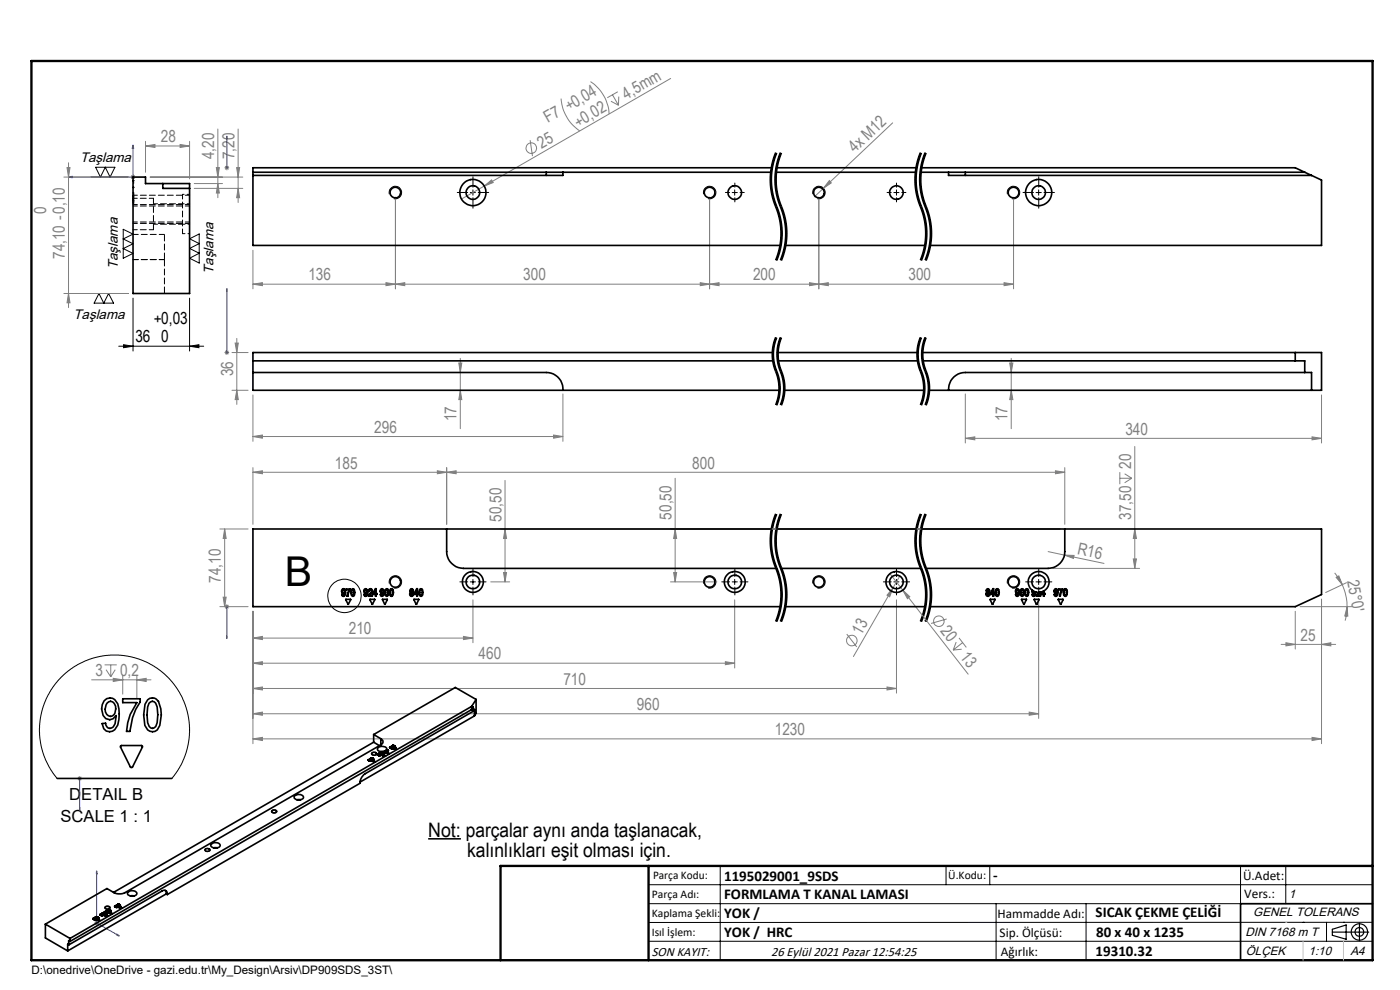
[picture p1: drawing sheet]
<svg xmlns="http://www.w3.org/2000/svg" width="297mm" height="210mm" viewBox="0 0 297 210" stroke-linecap="round" stroke-linejoin="round" font-family="sans-serif">
<g fill="none" stroke="#808080" stroke-width=".21">
<path d="M125.3 17.3a8.8 8.8 0 0 1 3.9 6.9M131.1 19.5l-2.3 1.2M142.3 16.6l-39.6 22.9M13.5 37.6h13.7M14.2 35.6h.7l-.4 2zM14.5 34.5v30.8M27.7 37.6h1M27.8 37.2l.8 .7M28.2 37v1.1M28.6 37.2l-.8 .7M30.9 31l2-.4v.7zM30.9 30v6.5"/>
<path d="M30.9 31h9.3M31.9 37.6h19.6M38.2 30.6l2 .4-2 .3zM40.2 30v8M41.2 38.9h6M41.2 40h10.3M45.9 35.6h.6l-.3 2zM46.2 38.9l.3 2h-.6zM46.2 27.4v14.5M47.6 35.6h1M47.8 35.2l.7 .7M48.1 35.1v1"/>
<path d="M48.5 35.2l-.7 .7M50.2 35.6h.6l-.3 2zM50.5 40l.3 1.9h-.6zM50.5 27.4v15.6M102.7 39.5l1.6-1.3 .3 .5zM102.7 39.5l-4.8 2.7M112.5 29.7l.5 3.4M119 20.9a9.1 9.1 0 0 0 4 6.9M129.6 21.5l1.6 .8M129.9 20.1l1.3 2.2M131.3 20.5l-.1 1.8M174.7 39.9l-1.9 1.9"/>
<path d="M175.9 38.3l.5 .5-1.7 1.1zM189.4 26.1l-14.7 13.8M53.7 53.1v8.2M81.9 60l2 .3-2 .3zM83.9 41.8v19.5M148.6 60l1.9 .3-1.9 .3zM150.5 41.8v19.5M171.7 60l2 .3-2 .3zM173.7 41.8v19.5M213 60l2 .3-2 .3zM215 41.8v19.5M13.5 62.3h13.7"/>
<path d="M14.5 62.3l.4 1.9h-.7zM47.6 74.8h1M47.8 74.4l.7 .7M48.1 74.3v1M48.5 74.4l-.7 .7M49.2 74.8h3.4M49.9 72.8h.7l-.4 2zM50.2 71.8v14M53.7 60.3l2-.3v.6zM53.7 60.3h161.3M83.9 60.3l2-.3v.6zM97.3 77h.7l-.4 2z"/>
<path d="M97.6 76v14.9M150.5 60.3l2-.3v.6zM173.7 60.3l2-.3v.6zM214.2 77h.7l-.4 2zM214.5 76v14.9M49.2 82.8h3.4M50.2 82.8l.4 2h-.7zM53.7 92.6l2-.3v.6zM53.7 83.8v9.8M53.7 92.6h65.7M53.7 99.2v12M92.8 99.9l2 .3-2 .3z"/>
<path d="M94.8 99.2v12M97.6 82.8l.4 2h-.7zM117.4 92.3l2 .3-2 .3zM119.4 83.6v10M204.8 93l2-.3v.6zM204.8 83.6v10.4M204.8 93h75.6M214.5 82.8l.4 2h-.7zM223.9 99.9l2 .3-2 .3zM225.9 99.2v12M240.7 94.7v25.9M278.3 92.7l2.1 .3-2.1 .3z"/>
<path d="M280.4 83.8v10.2M46.6 112.2h6M47.7 112.2v16.5M47.7 112.2l.3 2h-.7zM53.7 100.2l2-.3v.6zM53.7 100.2h172.2M94.8 100.2l2-.3v.6zM106.2 112.2h118.7M107.1 112.2l.4 2h-.7zM107.1 101.9v21.5M143.2 112.2l.3 2h-.6zM143.2 101.5v21.9"/>
<path d="M222.4 117l3.4 .7M225.8 117.7l2.1 .1-.2 .7zM225.8 117.7l8.4 1.8M237.6 100.1v2.6M237.6 101.5h2.5M238.6 100.5l1.5 1M240.1 101.5l-1.5 .9M240.4 118.6h.7l-.4 2zM240.7 112.2l.4 2h-.7zM46.6 128.7h6M47.3 126.7h.7l-.3 2zM47.8 128.3l.7 .7"/>
<path d="M48.1 128.2v1M48.5 128.3l-.7 .7M53.7 135.4l2-.4v.7zM53.7 129.7v28.1M53.7 135.4h46.6M98.3 135l2 .4-2 .3zM100.3 127.2v9.1M104.1 123.4h4M106.8 121.5h.7l-.4 1.9zM142.2 123.4h9.9M142.9 121.5h.6l-.3 1.9zM155.9 127.2v14.5"/>
<path d="M179.6 134.5l2.2 2.7M188.8 121.7l16.6 21.3M189.4 124.7l-.7 1.9-.5-.3zM189.4 124.7l-8.4 14.6M190.2 127.2v19.8M190.9 122.2l-1.5 2.5M191.5 125.2l1.5 1.4-.5 .4zM200.8 131.3l-3.3 .9M202.8 136.2l-.6 1.7M203.4 135.3l1.6 2M204 137.7l-1.8 .2M204.2 136.3l-2 1.6"/>
<path d="M220.3 127.2v25.2M223.3 120.6h18.5M271.8 136.7h11.6M272.8 136.3l2 .4-2 .3zM274.8 129.7v8M275.8 128.7h11M280.4 136.7l1.9-.4v.7zM280.4 127.1v30.7M283.1 121.5l1.7 2.5M283.5 122.5l.5-.3 .8 1.8zM284.8 124l.3 .9a11.2 11.2 0 0 1 .7 3.8M285.6 123.6l-4.4 2.1"/>
<path d="M285.8 128.7l.1 2h-.6zM285.8 128.7l-.4 2.9M19.4 144.2h12.6M22.2 141h2.6M22.5 142.1l1 1.5M23.5 141v2.6M24 143.9l2 .3-2 .4zM24.4 142.1l-.9 1.5M26 143.2v4M29 144.2l2-.3v.7zM29 143.2v4.9M53.7 140.7l2-.3v.6z"/>
<path d="M53.7 146l2-.3v.7zM53.7 151.4l2-.3v.6zM53.7 156.7l2-.3v.7zM53.7 140.7h102.2M53.7 146h136.5M53.7 151.4h166.6M53.7 156.7h226.7M153.9 140.4l2 .3-2 .3zM188.2 145.7l2 .3-2 .4zM218.3 151.1l2 .3-2 .3zM278.3 156.4l2.1 .3-2.1 .4zM16.4 165.1h1"/>
<path d="M16.5 164.8l.8 .7M16.9 164.6v1M17.3 164.8l-.8 .7M20 195.8h1M20.1 195.4l.7 .7M20.5 195.3v1M20.8 195.4l-.7 .7"/>
<circle cx="112.7" cy="31.4" r="1.12"/>
<circle cx="180.7" cy="135.9" r="1.12"/>
<circle cx="199.2" cy="131.8" r="1.12"/>
</g>
<path d="M90.8 177.9h7" fill="none" stroke="#000" stroke-width=".33"/>
<g fill="none" stroke="#000" stroke-width=".21">
<path d="M19.3 37.6h7.9M20.3 35.5h4.1l-1 2.1-1.1-2.1-1 2.1zM163.5 36.1a15 15 0 0 0 .6 6.7M163.7 35l-.2 1.1M163.8 39.5l.3 2.2M164.5 36.1a15 15 0 0 0 .6 6.7M164.5 32.3l-.8 2.7M164.7 35l-.2 1.1M164.7 32.4a15.3 15.3 0 0 0 .4 12.5 14.8 14.8 0 0 1-.4 10.3M164.8 39.5l.3 2.2M164.8 32.5a14.6 14.6 0 0 0-1 7M165.4 33.5l-.6 2.7v3.3"/>
<path d="M165.5 32.3l-.8 2.7M165.7 32.4a15.3 15.3 0 0 0 .4 12.5 14.8 14.8 0 0 1-.4 10.3M165.8 32.5l-.4 1M194.2 36.1a15 15 0 0 0 .6 6.7M194.4 35l-.2 1.1M194.5 39.5l.3 2.2M195 32.9l-.6 2.1M195.2 36.1a15 15 0 0 0 .6 6.7M195.2 32.3l-.2 .6M195.4 35l-.2 1.1M195.4 32.4a15.3 15.3 0 0 0 .4 12.5 14.8 14.8 0 0 1-.4 10.3M195.5 39.5l.3 2.2"/>
<path d="M195.5 32.5a14.6 14.6 0 0 0-1 7M195.8 34.6l-.4 2.4 .1 2.5M196.2 32.3l-.8 2.7M196.4 32.4a15.3 15.3 0 0 0 .3 12.5 14.8 14.8 0 0 1-.3 10.3M196.5 32.5l-.7 2.1M26.1 48.6l2.1 1.1-2.1 1 2.1 1-2.1 1 2.1 1.1-2.1 1zM40.2 50.7l2.1-1.1v6.2l-2.1-1 2.1-1.1-2.1-1 2.1-1zM82.6 41.2a1.34 1.34 0 0 1 1.2-1.7 1.34 1.34 0 0 1 1.4 1.5 1.34 1.34 0 0 1-1.7 1.1M99.8 40.8h1.1M100.3 40.3v1.1M149.3 41.2a1.33 1.33 0 0 1 1.1-1.7 1.33 1.33 0 0 1 1.5 1.5 1.33 1.33 0 0 1-1.7 1.1M155.3 40.8h1.1"/>
<path d="M155.9 40.3v1.1M164.1 42.8l.9 2.6 .5 2.2M164.1 41.7l.2 .5M164.3 42.2l.4 1.3M164.7 43.5l.1 .3zM164.8 43.8l.6 1.5M164.9 54.1l-.4 1.1M165.1 42.8l.9 2.6 .5 2.2M165.1 41.7l.2 .5M165.3 42.2l.1 .5M165.3 52.5l-.4 1.6M165.4 53.7l-.6 1.6"/>
<path d="M165.4 45.3a15 15 0 0 1 0 8.4M165.4 42.7l1.3 3.7M165.5 47.6l.1 1.6M165.6 49.2l-.3 3.3M165.9 54.1l-.4 1.1M166.3 52.5l-.4 1.6M166.4 53.7l-.6 1.6M166.5 47.6l.1 1.6M166.6 49.2l-.3 3.3M166.7 52.6l-.3 1.1M166.7 46.4l.3 3.4-.3 2.8M172.4 41.2a1.34 1.34 0 0 1 1.2-1.7 1.34 1.34 0 0 1 1.5 1.5 1.34 1.34 0 0 1-1.7 1.1"/>
<path d="M189.6 40.8h1.1M190.2 40.3v1.1M194.8 42.8l.2 .6M194.8 41.7l.2 .5M195 42.2a17.1 17.1 0 0 1 1.5 9.8l-.4 1.7M195 43.4l.7 2 .5 2.2M195.6 54.1l-.4 1.1M195.8 42.8l.9 2.6 .5 2.2M195.8 41.7l.2 .5M196 42.2a17.1 17.1 0 0 1 1.5 9.8l-.4 1.7M196 52.5l-.4 1.6M196.1 53.7l-.6 1.6"/>
<path d="M196.2 47.6l.1 1.6M196.3 49.2l-.3 3.3M196.6 54.1l-.4 1.1M197 52.5l-.4 1.6M197.1 53.7l-.6 1.6M197.2 47.6l.1 1.6M197.3 49.2l-.3 3.3M213.7 41.2a1.34 1.34 0 0 1 1.2-1.7 1.34 1.34 0 0 1 1.4 1.5 1.34 1.34 0 0 1-1.6 1.1M219.8 40.8h1.1M220.3 40.3v1.1M19 62.3h8.2M21 62.3l1 2 1-2 1.1 2h-4.1z"/>
<path d="M25.2 73.4h18M26.2 73.1l2 .3-2 .4zM28.2 63.2v11.3M40.2 73.4l2-.3v.7zM40.2 63.2v11.3M163.9 76.7l.9 2.9M164.1 75.4v.4M164.1 75.8l.7 2.7M164.2 74.1l-.1 1.3M164.2 73.7v.4M164.5 71.5l-.7 2.6 .1 2.6M164.7 71.6a9.7 9.7 0 0 0 .3 8 9.3 9.3 0 0 1-.3 6.3"/>
<path d="M164.7 72l-.5 1.7M164.8 78.5v.2zM164.8 79.6l.4 2.1-.2 2.6M164.8 71.7l-.1 .4M164.8 78.7l.2 .4M164.9 76.7l.2 .9M165 79.1l.4 1.3M165.1 72.8l-.3 1.9 .1 2M165.1 77.6l.7 2M165.1 75.4v.4M165.1 75.8l.3 1.7 .6 1.6M165.2 74.1l-.1 1.3"/>
<path d="M165.2 73.7v.4M165.5 71.5l-.4 1.3M165.7 71.6a9.7 9.7 0 0 0 .3 8 9.3 9.3 0 0 1-.3 6.3M165.7 72l-.5 1.7M165.8 79.6l.4 2.1-.2 2.6M165.8 71.7l-.1 .4M166 79.1l.4 1.3M194.6 76.7l.9 2.9M194.8 75.4v.4M194.8 75.8l.3 1.7 .6 1.6M194.9 74.1l-.1 1.3M194.9 73.7v.4"/>
<path d="M195.2 71.5l-.7 2.6 .1 2.6M195.4 71.6a9.7 9.7 0 0 0 .3 8 9.3 9.3 0 0 1-.3 6.3M195.4 72l-.5 1.7M195.5 79.6l.4 2.1-.2 2.6M195.5 71.7l-.1 .4M195.6 76.7l.9 2.9M195.7 79.1l.3 1.3M195.8 75.4v.4M195.8 75.8l.3 1.7 .6 1.6M195.9 74.1l-.1 1.3M195.9 73.7v.4M196.2 71.5l-.7 2.6 .1 2.6"/>
<path d="M196.4 71.6a9.7 9.7 0 0 0 .3 8 9.3 9.3 0 0 1-.3 6.3M196.4 72l-.5 1.7M196.5 79.6l.4 2.5M196.5 71.7l-.1 .4M196.7 79.1l.2 .8M197 80v.4M165 84.2l-.5 1.7M165.4 80.4l.2 1.7M165.5 83.5l-.7 2.5M165.6 82.1l-.1 1.3M166 84.2l-.5 1.7M166.4 80.4l.2 1.7"/>
<path d="M166.5 83.5l-.7 2.5M166.6 82.1l-.1 1.3M195.7 84.2l-.5 1.7M196.1 80.4l.2 1.7M196.2 83.5l-.7 2.5M196.3 82.1l-.1 1.3M196.7 84.2l-.5 1.7M196.9 82.1v.5M196.9 82.6l-.2 1.7M196.9 84.8l-.4 1.2M197.1 80.4l.2 1.7M197.2 83.5l-.2 1.2"/>
<path d="M197.3 82.1l-.1 1.3M163.5 116.7l.4 2.2 1.1 3.2M163.7 115l.1 1.7M163.8 116.7l.3 1.6 .6 1.8M163.9 110.6l-.5 2.7 .1 3.4M164.1 111.2l-.3 2.2-.1 1.6M164.3 110.7l-.2 .5M164.4 110.1l-.1 .6M164.5 116.7l.4 2.2 1.1 3.2M164.5 109l-.6 1.6M164.7 109a15.3 15.3 0 0 0 .4 12.5 14.8 14.8 0 0 1-.4 10.3M164.7 115l.1 1.7"/>
<path d="M164.8 116.7l.6 2.6M164.8 109.1l-.4 1M164.9 110.6l-.5 2.7 .1 3.4M165.1 111.2l-.3 2.2-.1 1.6M165.3 110.7l-.2 .5M165.4 119.3l.6 1.6M165.4 110.1l-.1 .6M165.5 109l-.6 1.6M165.7 109a15.3 15.3 0 0 0 .4 12.5 14.8 14.8 0 0 1-.4 10.3M165.8 109.1l-.4 1M194.2 116.7l.8 3.3M194.4 115l.1 1.7"/>
<path d="M194.5 116.7l.3 1.6 .6 1.8M194.6 110.6l-.5 2.7 .1 3.4M194.8 111.2l-.3 2.2-.1 1.6M195 110.7l-.2 .5M195 109.5l-.4 1.1M195 120l.7 2.1M195.1 110.1l-.1 .6M195.2 116.7l.4 2.2 1.1 3.2M195.2 109l-.2 .5M195.4 109a15.3 15.3 0 0 0 .4 12.5 14.8 14.8 0 0 1-.4 10.3M195.4 115l.1 1.7M195.5 116.7l.3 1.6"/>
<path d="M195.5 109.1l-.4 1M195.6 110.6l-.5 2.7 .1 3.4M195.8 118.3l.9 2.6M195.8 111.2l-.3 2.2-.1 1.6M196 110.7l-.2 .5M196.1 110.1l-.1 .6M196.2 109l-.6 1.6M196.4 109a15.3 15.3 0 0 0 .3 12.5 14.8 14.8 0 0 1-.3 10.3M196.5 109.1l-.4 1M82.6 123.8a1.33 1.33 0 0 1 1.2-1.7 1.33 1.33 0 0 1 1.4 1.5 1.33 1.33 0 0 1-1.7 1.1M99.8 123.4h1.1M100.3 122.9v1.1"/>
<path d="M149.3 123.8a1.32 1.32 0 0 1 1.1-1.7 1.32 1.32 0 0 1 1.5 1.5 1.32 1.32 0 0 1-1.7 1.1M155.3 123.4h1.1M155.9 122.9v1.1M164.7 120.1l.1 .3zM164.8 120.4l.2 .5M165 120.9l.2 .5M165 122.1l.6 2.7M165.2 121.4l.2 .6M165.4 130.3l-.6 1.6M165.4 122l.6 3.3M165.6 124.8l-.1 3.3-.5 2.1-.5 1.6M165.7 129.2l-.3 1.1"/>
<path d="M165.9 128.1l-.2 1.1M166 125.3l-.1 2.8M166 120.9l.2 .5M166 122.1l.6 2.7M166.2 121.4l.5 1.7M166.6 124.8l-.1 3.3-.5 2.1-.5 1.6M166.7 129.2l-.9 2.7M166.7 123.1l.3 2.2M166.9 128.1l-.2 1.1M167 125.3l-.1 2.8M172.4 123.8a1.33 1.33 0 0 1 1.2-1.7 1.33 1.33 0 0 1 1.5 1.5 1.33 1.33 0 0 1-1.7 1.1M189.6 123.4h1.1"/>
<path d="M190.2 122.9v1.1M195.4 120.1l.1 .3zM195.5 120.4l.2 .5M195.7 120.9l.2 .5M195.7 122.1l.6 2.7M195.9 121.4l.6 2.2 .2 1.7M196.3 124.8l-.1 3.3-.5 2.1-.5 1.6M196.4 129.2l-.9 2.7M196.6 128.1l-.2 1.1M196.7 125.3l-.1 2.8M196.7 120.9l.2 .5M196.7 122.1l.6 2.7"/>
<path d="M196.9 121.4l.6 2.2 .2 1.7M197.3 124.8l-.1 3.3-.5 2.1-.5 1.6M197.4 129.2l-.9 2.7M197.6 128.1l-.2 1.1M197.7 125.3l-.1 2.8M213.7 123.8a1.33 1.33 0 0 1 1.2-1.7 1.33 1.33 0 0 1 1.4 1.5 1.33 1.33 0 0 1-1.6 1.1M219.8 123.4h1.1M220.3 122.9v1.1M78.8 159.7l.2-.1a.54 .54 0 0 1 .6-.1 .54 .54 0 0 1 .3 .5l-.1 .1a.59 .59 0 0 1-.6 .1 .59 .59 0 0 1-.4-.5zM57.7 171.9h.1a.51 .51 0 0 1 .6-.1 .51 .51 0 0 1 .3 .5 .6 .6 0 0 1-.7 .2 .6 .6 0 0 1-.4-.5zM22.3 192.4a.66 .66 0 0 1 1.1 .2l-.1 .1a.59 .59 0 0 1-.6 .2 .59 .59 0 0 1-.4-.5zM43.5 180.1a.66 .66 0 0 1 1.1 .3l-.1 .1a.59 .59 0 0 1-.6 .2 .59 .59 0 0 1-.4-.5z"/>
<path d="M137.6 187.7h153.6M137.6 191.7h153.6M137.6 199.7h153.6M152.8 183.7v20M200.7 183.7v4M210 183.7v4M211.3 191.7v12M230.4 191.7v12M263.2 183.7v20M272.8 183.7v8M276.4 195.6h.1M281.4 195.6v4.1"/>
<path d="M285 195.6h.1M291.2 195.6l-153.6 .1"/>
<circle cx="73.1" cy="126.4" r="3.5"/>
</g>
<g fill="none" stroke="#000" stroke-width=".21" stroke-dasharray="6.3 1.3 1.3 1.3" stroke-dashoffset="2.4" stroke-linecap="butt">
<path d="M164.7 32.4a14.8 14.8 0 0 0 0 11.4M165.7 32.4a14.8 14.8 0 0 0 0 11.4M195.4 32.4a14.8 14.8 0 0 0 0 11.4M196.4 32.4a14.8 14.8 0 0 0 0 11.4M164.7 43.8a14.8 14.8 0 0 1 0 11.4M165.7 43.8a14.8 14.8 0 0 1 0 11.4M195.4 43.8a14.8 14.8 0 0 1 0 11.4M196.4 43.8a14.8 14.8 0 0 1 0 11.4M164.7 109a14.8 14.8 0 0 0 0 11.4M165.7 109a14.8 14.8 0 0 0 0 11.4M195.4 109a14.8 14.8 0 0 0 0 11.4M196.4 109a14.8 14.8 0 0 0 0 11.4"/>
<path d="M164.7 120.4a14.8 14.8 0 0 1 0 11.4M165.7 120.4a14.8 14.8 0 0 1 0 11.4M195.4 120.4a14.8 14.8 0 0 1 0 11.4M196.4 120.4a14.8 14.8 0 0 1 0 11.4"/>
</g>
<path d="M164.7 71.6a9.3 9.3 0 0 0 0 7.2M164.7 78.8a9.3 9.3 0 0 1 0 7.1M165.7 71.6a9.3 9.3 0 0 0 0 7.2M165.7 78.8a9.3 9.3 0 0 1 0 7.1M195.4 71.6a9.3 9.3 0 0 0 0 7.2M195.4 78.8a9.3 9.3 0 0 1 0 7.1M196.4 71.6a9.3 9.3 0 0 0 0 7.2M196.4 78.8a9.3 9.3 0 0 1 0 7.1" fill="none" stroke="#000" stroke-width=".21" stroke-dasharray="6.3 1.3 1.3 1.3" stroke-dashoffset="4.6" stroke-linecap="butt"/>
<g fill="none" stroke="#000" stroke-width=".25">
<path d="M282.6 197.7h7.8M282.6 197.1l3-.9v3l-3-.8zM288.4 195.8v3.8M106.2 203.7h185"/>
<circle cx="288.4" cy="197.7" r="1.74"/>
<circle cx="288.4" cy="197.7" r=".93"/>
</g>
<g fill="none" stroke="#00f" stroke-width=".21">
<path d="M14.7 37.6l.6-.2v.3zM28.2 30.8l.2 .7h-.4zM28.2 30.8v6.8h-13.5M48.1 28.8v.7v-.7M48.1 35.4v.4zM48.1 35.6h.1M48.1 28.8v6.8M48.1 74.6v.4zM48.1 61.2v.7v-.7M48.1 74.8h.1M48.1 61.2v13.6M48.1 135.5v-.7v.7"/>
<path d="M48.1 128.5v.4zM48.1 128.7h.1M48.1 128.7v6.8M16.9 171.9v-.7v.7M16.9 165v.3zM16.9 165.1v6.8M16.9 165.1h.1M20.5 184.7l.1 .6-.2-.1zM20.5 184.7v11.1l4.8 2.7M24.8 198.1l.5 .4-.5-.1z"/>
</g>
<g fill="none" stroke="#000" stroke-width=".21" stroke-dasharray="15.2 1.3 1.3 1.3">
<path d="M100.3 39.7v-2.2M155.9 39.7v-.9M190.2 39.7v-.9M220.4 39.7v-2.2M99.2 40.8h-2.2M100.3 41.9v2.3M101.4 40.8h2.3M154.8 40.8h-.9M155.9 41.9v.9M157 40.8h.9M189.1 40.8h-.9M190.2 41.9v.9"/>
<path d="M191.3 40.8h.9M219.2 40.8h-2.2M220.4 41.9v2.3M221.5 40.8h2.2M99.2 123.4h-1.6M100.3 122.3v-1.7M100.3 124.5v1.7M101.4 123.4h1.7M154.8 123.4h-1.7M155.9 122.3v-1.7M155.9 124.5v1.7M157 123.4h1.7"/>
<path d="M189.1 123.4h-1.7M190.2 122.3v-1.7M190.2 124.5v1.7M191.3 123.4h1.7M219.2 123.4h-1.6M220.4 122.3v-1.7M220.4 124.5v1.7M221.5 123.4h1.6"/>
</g>
<path d="M28.2 47.4h12M40.2 43.4h-12" fill="none" stroke="#000" stroke-width=".21" stroke-dasharray="1.3 .6" stroke-dashoffset=".3"/>
<path d="M291.2 191.7h-28v12" fill="none" stroke="#000" stroke-width=".35"/>
<path d="M6.7 12.9h284.5v190.8h-284.5zM137.6 183.7v20M291.2 183.7h-185v20" fill="none" stroke="#000" stroke-width=".5"/>
<path d="M276.4 199.7v4M285 199.7v4" fill="none" stroke="#c0c0c0" stroke-width=".21"/>
<path d="M272.8 195.6h.1" fill="none" stroke="#c0c0c0" stroke-width=".25"/>
<g fill="#00f">
<path d="M48.1 28.8v.7zM48.1 35.4v.4z"/>
<path d="M48.1 74.6v.4zM48.1 61.2v.7z"/>
<path d="M28.2 30.8l.2 .7h-.4zM14.7 37.6l.6-.2v.3z"/>
<path d="M48.1 134.8v.7zM48.1 128.5v.4z"/>
<path d="M24.8 198.1l.5 .4-.5-.1zM20.5 184.7l.1 .6-.2-.1zM16.9 171.2v.7zM16.9 165v.3z"/>
</g>
<path d="M40.2 73.4l2-.3v.7zM26.2 73.1l2 .3-2 .4z" fill="#000"/>
<g fill="#808080">
<path d="M102.7 39.5l1.6-1.3 .3 .5z"/>
<path d="M175.9 38.3l.5 .5-1.7 1.1z"/>
<path d="M189.4 124.7l-.7 1.9-.5-.3z"/>
<path d="M191.5 125.2l1.5 1.4-.5 .4z"/>
<path d="M225.8 117.7l2.1 .1-.2 .7z"/>
<path d="M285.8 128.7l.1 2h-.6zM283.5 122.5l.5-.3 .8 1.8z"/>
<path d="M117.4 92.3l2 .3-2 .3zM53.7 92.6l2-.3v.6z"/>
<path d="M81.9 60l2 .3-2 .3zM53.7 60.3l2-.3v.6z"/>
<path d="M280.4 136.7l1.9-.4v.7zM272.8 136.3l2 .4-2 .3zM29 144.2l2-.3v.7zM24 143.9l2 .3-2 .4z"/>
<path d="M204.8 93l2-.3v.6zM278.3 92.7l2.1 .3-2.1 .3z"/>
<path d="M173.7 60.3l2-.3v.6zM213 60l2 .3-2 .3z"/>
<path d="M150.5 60.3l2-.3v.6zM171.7 60l2 .3-2 .3z"/>
<path d="M83.9 60.3l2-.3v.6zM148.6 60l1.9 .3-1.9 .3z"/>
<path d="M53.7 135.4l2-.4v.7zM98.3 135l2 .4-2 .3zM53.7 140.7l2-.3v.6zM153.9 140.4l2 .3-2 .3zM53.7 146l2-.3v.7zM188.2 145.7l2 .3-2 .4zM53.7 151.4l2-.3v.6zM218.3 151.1l2 .3-2 .3zM53.7 156.7l2-.3v.7zM278.3 156.4l2.1 .3-2.1 .4z"/>
<path d="M30.9 31l2-.4v.7zM38.2 30.6l2 .4-2 .3z"/>
<path d="M92.8 99.9l2 .3-2 .3zM53.7 100.2l2-.3v.6z"/>
<path d="M214.5 82.8l.4 2h-.7zM214.2 77h.7l-.4 2zM106.8 121.5h.7l-.4 1.9zM107.1 112.2l.4 2h-.7zM142.9 121.5h.6l-.3 1.9zM143.2 112.2l.3 2h-.6z"/>
<path d="M14.5 62.3l.4 1.9h-.7zM14.2 35.6h.7l-.4 2zM49.9 72.8h.7l-.4 2zM50.2 82.8l.4 2h-.7z"/>
<path d="M97.3 77h.7l-.4 2zM97.6 82.8l.4 2h-.7zM240.7 112.2l.4 2h-.7zM240.4 118.6h.7l-.4 2z"/>
<path d="M47.7 112.2l.3 2h-.7zM47.3 126.7h.7l-.3 2z"/>
<path d="M45.9 35.6h.6l-.3 2zM46.2 38.9l.3 2h-.6zM50.2 35.6h.6l-.3 2zM50.5 40l.3 1.9h-.6z"/>
<path d="M94.8 100.2l2-.3v.6zM223.9 99.9l2 .3-2 .3z"/>
</g>
<g fill="none" stroke="#000" stroke-width=".35">
<path d="M28.2 37.6h2.7v1.3h9.3v23.4h-12zM34.5 38.9v1.1h5.7M53.7 36.5h62.2M115.9 36.5h3.5M115.9 36.5v.7M119.4 36.5v.7h-65.7M119.4 36.5h44.2M163.7 35.6h-110v16.5h111.9M164.6 36.5h29.7M164.7 35.6h29.7M195.3 36.5h5.9M195.4 35.6h79.4l2 .9"/>
<path d="M201.2 36.5h3.6M201.2 36.5v.7h77M204.8 36.5h72M204.8 36.5v.7M276.8 36.5l1.4 .7M278.2 37.2l2.2 1v13.9h-83.1M166.6 52.1h29.7M53.7 79h62.2a3.5 3.5 0 0 1 3.5 3.8M53.7 76.5h110.3M163.9 74.8h-110.2v8h111.6M164.9 74.8h29.7M165 76.5h29.7"/>
<path d="M195.7 74.8h84.7v8h-83.3M195.7 76.5h81.1v2.5M274.8 74.8v1.7M166.4 82.8h29.6M201.2 82.8a3.6 3.6 0 0 1 3.6-3.8h73.4v3.8M94.8 112.2v4.8a3.6 3.6 0 0 0 3.5 3.6h66.4M163.7 112.2h-110v16.5h111.9M164.7 112.2h29.7M195.4 112.2h85v13.9l-5.6 2.6h-77.5M225.9 112.2v4.8a3.6 3.6 0 0 1-3.5 3.6h-26M72.6 125l.3-.1a.97 .97 0 0 1-.1 1.6l-.2-.1-.1-.3 .5 .2 .2-.6-.4 .2h-.1a.6 .6 0 0 1-.1-.9zM72.7 125.2l.2-.1a.34 .34 0 0 1 .2 .3 .34 .34 0 0 1-.3 .3z"/>
<path d="M73.2 125.7v.1M73.3 127.2h1.1l-.5 1zM73.4 124.9h.9l-.5 1.6h-.2l.1-.4 .4-1h-.7zM74.6 125l.3-.1a.98 .98 0 0 1 0 1.6h-.1a1 1 0 0 1-.2-1.5zM74.8 125.1h.1a.94 .94 0 0 1 0 1.2l-.3-.2v-.4zM77.3 125l.3-.1a.97 .97 0 0 1-.1 1.6l-.3-.4 .4 .2 .3-.6-.3 .2h-.2l-.2-.5zM77.4 125.1l.4 .1 .1 .2-.2 .4-.3-.1zM77.9 125.7v.1M78.3 125a.46 .46 0 0 1 .6 .1 .46 .46 0 0 1-.1 .6l-.4 .6h.6v.2h-.8l.6-1.2-.3-.2-.1 .3h-.2zM78.5 127.2h1l-.5 1zM79.7 124.9h.1v1h.2v.2h-.2v.4h-.1v-.4h-.6zM79.7 125.2v.7h-.4z"/>
<path d="M80.9 124.9h.1a.95 .95 0 0 1 0 1.6l-.2-.1-.1-.3 .4 .2 .3-.6-.4 .2h-.1a.61 .61 0 0 1 0-1zM80.9 125.1h.2a.34 .34 0 0 1 .2 .3 .34 .34 0 0 1-.3 .3l-.2-.2zM81.1 127.1h1.1l-.5 1.1zM81.4 125.7v.1M81.8 125l.3-.1a.98 .98 0 0 1 0 1.6h-.1a1 1 0 0 1-.2-1.5zM82 125.1h.1a.94 .94 0 0 1 0 1.2l-.3-.2v-.4zM82.8 125l.2-.1a.98 .98 0 0 1 0 1.6h-.1a1 1 0 0 1-.1-1.5zM82.9 125.1h.1a.94 .94 0 0 1 0 1.2l-.2-.2v-.4zM87.1 125a.37 .37 0 0 1 .6 .1 .37 .37 0 0 1-.2 .5 .46 .46 0 0 1 .2 .7 .46 .46 0 0 1-.7 0 .46 .46 0 0 1 .2-.7l-.2-.3zM87.8 127.1h1l-.5 1.1zM88.4 124.9h.1v1h.2v.2h-.2v.4h-.1v-.4h-.6zM88.4 125.2v.7h-.4z"/>
<path d="M89.1 125l.2-.1a.98 .98 0 0 1 0 1.6h-.1a1.11 1.11 0 0 1-.1-1.5zM89.2 125.1h.1a.9 .9 0 0 1 0 1.2h-.2l-.1-.6zM165.7 120.6h29.7M166.6 128.7h29.7M209.3 125a.37 .37 0 0 1 .6 .1 .37 .37 0 0 1-.2 .5 .46 .46 0 0 1 .2 .7 .46 .46 0 0 1-.7 0 .46 .46 0 0 1 .2-.7l-.2-.3zM210.1 127.1l1 .1-.5 1zM210.6 124.9h.2v1h.2v.2h-.2v.4h-.2v-.4h-.5zM210.6 125.2v.7h-.3zM211.3 125l.3-.1a.98 .98 0 0 1 0 1.6h-.2a1.11 1.11 0 0 1-.1-1.5zM211.4 125.2l.2-.1a.94 .94 0 0 1 0 1.2l-.3-.2zM215.7 124.9h.1a.97 .97 0 0 1 0 1.6l-.3-.1-.1-.3 .5 .2 .2-.6-.3 .2-.3-.2-.1-.5zM215.7 125.1h.1a.34 .34 0 0 1 .3 .3 .34 .34 0 0 1-.3 .3l-.2-.3z"/>
<path d="M216.1 125.7v.1M216.6 125l.2-.1a.94 .94 0 0 1 0 1.6h-.1a1 1 0 0 1-.1-1.5zM216.7 127.1l1.1 .1-.6 1zM216.7 125.1h.1a.94 .94 0 0 1 0 1.2l-.2-.2v-.4zM217.6 125l.2-.1a.94 .94 0 0 1 0 1.6h-.1a1 1 0 0 1-.1-1.5zM217.7 125.2l.1-.1a.86 .86 0 0 1 0 1.2l-.2-.2zM218.9 125.2a2.21 2.21 0 0 1-.1-3.3 2.21 2.21 0 0 1 3.3 .2 2.21 2.21 0 0 1-.6 3.2M218.9 125.2l.2 .7h.2l.3-.2M218.9 125.2l.2 .1M219.1 125.3a.28 .28 0 0 0 .1 .4 .28 .28 0 0 0 .4-.2M219.1 125.3l.5 .2M219.4 127.1h1l-.4 1.1z"/>
<path d="M219.6 125.5l.1 .1M219.6 125.7v.1M219.7 125.6l.7 .1M219.7 125.6v.1a.55 .55 0 0 1 0 .6 .55 .55 0 0 1-.6 .2l-.2-.4 .5 .2 .2-.5M220.4 125.7l-.5 .8h.8v-.2h-.6l.5-.6M220.4 125.7h.2M221 125.6l-.4 .1M221.2 125.5l-.2 .1M221.4 125.4l-.2 .1M221.4 125.4v.5h-.4l.2-.4M221.5 125.3l-.1 .1M221.5 125.3v.6h.2v.2h-.2v.4h-.1v-.4h-.6l.2-.5"/>
<path d="M223.7 125l.3-.1a.97 .97 0 0 1 0 1.6l-.3-.1-.1-.3 .5 .2 .2-.6-.3 .2h-.2a.6 .6 0 0 1-.1-.9zM223.8 125.2l.2-.1a.34 .34 0 0 1 .3 .3 .34 .34 0 0 1-.4 .3zM224.3 125.7v.1M224.5 127.2l1-.1-.4 1.1zM224.6 124.9h.8l-.5 1.6h-.1v-.4l.4-1h-.6zM225.8 125l.2-.1a.94 .94 0 0 1 0 1.6h-.1a1 1 0 0 1-.1-1.5zM225.8 125.2l.2-.1a.94 .94 0 0 1 0 1.2l-.2-.2zM22.1 148.7a1.61 1.61 0 0 1 2.2-.3 5.2 5.2 0 0 1 .9 4.2l-.2 1.2-.7 1a1.56 1.56 0 0 1-2.3-.2l-.3-1.1 .7-.1a.93 .93 0 0 0 .5 1 .93 .93 0 0 0 1.1-.2l.4-.7 .2-1.7-.6 .7-.7 .2-.9-.3a2.93 2.93 0 0 1-.3-3.7zM22.7 149.1a.89 .89 0 0 1 1.5 .1 2.05 2.05 0 0 1-.4 2.7 1.21 1.21 0 0 1-1.5-1.4zM25.6 158.2h4.6v.2l-2.2 4.4-.3-.1-2.2-4.3zM26 148.2h3.7v.7l-.9 1.6-.7 1.8-.5 2.8h-.8l.3-1.8 .5-1.8 1.4-2.5h-3zM31.3 148.4a1.49 1.49 0 0 1 2.3 .4 6.7 6.7 0 0 1-.2 6 1.54 1.54 0 0 1-2.1 0l-.6-.9-.2-2.2 .3-2.3z"/>
<path d="M31.6 149.2a.82 .82 0 0 1 1.4-.1 7.1 7.1 0 0 1 .1 5 .8 .8 0 0 1-1.5 0 7 7 0 0 1 0-4.9zM79 159.7a.46 .46 0 0 1 .5-.1 .46 .46 0 0 1 .3 .4 .52 .52 0 0 1-.5 .2 .52 .52 0 0 1-.4-.4zM79.3 155.8l1.5 .9M79.3 157.4l1.2 .8M79.3 157.4l-55.2 31.9M79.3 155.8v1.6M80.4 159.8h.1M80.4 159.8l.1 .2M80.4 159.8v.1M80.4 159.9l.2 .1M80.5 159.8l.1 .2M80.5 159.8l.3 .1"/>
<path d="M80.5 159.8h.1M80.7 159.4h.8M80.7 159.6h.2M80.7 159.6l.2 .3M80.7 159.7h.2M80.7 159.7h.1M80.7 159.6v.1M80.8 159.9l.1 .2M80.8 159.7l.1 .2M80.8 159.9l.1 .2-.4-.1M80.8 158l-54.3 31.4a2.78 2.78 0 0 1-2.3 0l-1.5-.9-13.1 7.5M80.8 156.7a.69 .69 0 0 1 .4 .6 .69 .69 0 0 1-.4 .7"/>
<path d="M80.8 159.9l.2 .2M80.8 156.7v1.3M80.8 159.9h.1M80.9 159.6l.2 .1M80.9 159.7h.2M80.9 159.6v.1M80.9 159.9h.3M80.9 159.8l.3 .1M80.9 159.8v.1M81.1 159.7h-.3l.1 .1M81.1 159.7l.1 .2M81.1 159.7l.1 .2h-.3"/>
<path d="M81.1 159.7l.2 .2M81.1 159.7h.1M81.2 159.9h.1M81.2 159.5h.1M81.2 159.5l.3 .1M81.3 159.5l.2 .1M81.3 159.5h.1M81.3 159.5h.2M81.5 159.6h.1M81.5 159.6l.2 .1M81.5 159.4h.1M81.5 159.4l-.3 .1"/>
<path d="M81.5 159.5v.1M81.5 159.4v.1M81.5 159.6v.1M81.6 159.4l-.1 .2M81.6 159.5v.1M81.6 159.4l.1 .3M81.6 159.4h.1M81.6 159.4l.1 .2M81.6 159.4v.1M81.6 159.6v.1M81.7 159.6l-.1 .1M81.8 159.3l-.2 .1"/>
<path d="M81.8 159.3h.1M81.8 159.3l.2-.1 .2 .2-.3 .2-.1-.3M81.8 159.3l.1 .1M81.9 159.4v.1M81.9 159.5h.1M81.9 159.4h.1M82 159.8h.4M82 159.7v.1M82 159.1v.1M82 159.1l.1 .2M82 159.1h.1M82 159.1l.2 .1"/>
<path d="M82.1 159a1.03 1.03 0 0 0-1.7-.5 .53 .53 0 0 0-.3 .6 .53 .53 0 0 0 .7 .3l.4 .1M82.1 159.1h-.1M82.1 159l.1 .1M82.1 159v.1M82.1 159.2v.1M82.1 159.1l.1 .1M82.1 159.4l-.2 .1M82.1 159.4h.1M82.2 159.2l-.1 .1M82.2 159.2h.1M82.2 159.6h.1M82.2 159.6l-.2 .2"/>
<path d="M82.3 159.2h.1h-.2M82.3 159.1v.1M82.3 159.1l-.1 .1M82.3 159.6l.1 .2M82.3 159.6l.1 .3M82.3 159.6h.1M82.4 159.8h.1M82.7 158.5l.4 .1M82.7 158.5l.1 .2 .2-.1M82.7 158.5v.1M82.7 158.5h.1M82.7 158.6l.1 .1"/>
<path d="M82.7 158.6h.1M82.8 158.7h.2M82.8 158.6v-.1l.2 .1M82.8 158.6h.2M82.8 158.6v.1M83 158.6v.1M83 158.7l.1 .1M83 158.7l.2 .1M83 158.6h.1M83 158.6l.1 .2M83.1 158.6l.1 .2M83.1 158.6l.2 .1"/>
<path d="M83.1 158.6h-.1M83.1 158.8h.1M83.1 158.2v.1M83.1 158.2l.1 .1M83.1 158.2l-.2 .2M83.1 158.3l-.2 .1M83.2 158.7l-.1 .1M83.2 158.3l.3 .3-.4-.3-.2 .1M83.2 158.3l.3 .3M83.3 158.1l.2 .3M83.3 158.2h.1M83.3 158.1v.1"/>
<path d="M83.4 158.2l.1 .2M83.4 158.1l.1 .2M83.4 158.1l.3 .1M83.5 158.1l.2 .1M83.5 158.1h-.2M83.5 158.4h.3M83.5 158.1l-.2 .1M83.5 158.1h.1M83.5 158.3l.3 .1M83.5 158.3v.1M83.6 158.8h.1M83.6 158.8l.5 .1"/>
<path d="M83.7 158.2l.1 .2M83.7 158.2l.2 .2M83.7 158.2h.1M83.8 158.4h.1M83.9 158.6h.1M83.9 158.7h.1M83.9 158.6l-.3 .2M83.9 158.7l-.3 .1M83.9 158.6v.1M83.9 158.6l.2 .3M84.1 158.9h.1M100 149.9l-85.1 49.2"/>
<path d="M100 149.9v.6M100 150.5l-85.1 49.2M100 150.5l.4-.5v.9M100.4 150.9l-22.9 13.2-.5 .4a2.23 2.23 0 0 0-.6 1.6l-40.9 23.7M100.4 150.9l.2-.4v1.4M100.6 151.9l-24.2 14M101 148.4l-4.4-2.6-17.3 10M101 148.4l-1 1.5M101 148.4v2.9l-.4 .6M12.1 165.1h24.3M44.9 179a1.17 1.17 0 0 1 1.8 .4 1.22 1.22 0 0 1-2-.1zM45.3 179.8h.8"/>
<path d="M57.7 172l.1-.1a.46 .46 0 0 1 .5-.1 .46 .46 0 0 1 .3 .5 .54 .54 0 0 1-.5 .1 .54 .54 0 0 1-.4-.4zM62.5 168.9v-.1a1.12 1.12 0 0 1 1.9 .4 1.25 1.25 0 0 1-2 0zM63 169.6h.8M78.1 161.1h.3M78.1 161.1l.2 .2M78.1 161.2h.1M78.1 161.2h.3M78.1 161.1l.1 .2M78.1 161.2l.2 .1M78.2 161.3h.1M78.2 161.2l.1 .1M78.2 161.2v.1"/>
<path d="M78.3 161.4h.1M78.3 161.3h.1M78.4 161.1v.1M78.4 161.3v.1M78.4 161.3l.2 .1M78.4 161.1l-.1 .3M78.4 161.2l.2 .1M78.4 161.2l.3 .2M78.4 161.4l.2 .1M78.4 161.4h.2M78.4 161.4h.1M78.5 161l.1 .2"/>
<path d="M78.5 161h.1M78.5 160.9l.3 .2M78.5 160.9v.1M78.5 161l.3 .1M78.5 161l.3 .2M78.6 161.4v.1M78.6 161.3l-.1 .2-.2-.2M78.6 161.3v.2M78.6 161.2h.4M78.6 161.2h.1M78.7 160.8l.1 .2 .4 .1 .1-.1-.2-.1M78.7 160.8l.2 .2"/>
<path d="M78.7 160.8v.1M78.8 160.8l.1 .2M78.8 160.8l.4 .2M78.8 161.1h.1M78.9 160.8l.2 .1M78.9 160.8h-.2M78.9 161.1h.1M78.9 161.1h-.1M78.9 161.1l.1 .1M78.9 161.1l-.3 .1M78.9 160.8h.1M78.9 161h.3"/>
<path d="M78.9 161h.1M79 161.5h.1M79 161.5l.4 .1M79 161.2h.1M79.1 160.9l.2 .1M79.1 160.9h.1M79.3 161.3h.1M79.3 161.3l-.3 .2M79.3 161.3l.2 .3M79.3 161.3l.1 .3M79.4 161.6h.1M79.5 161.6h.1"/>
<path d="M80.1 160h.4M80.1 160v.2h.3M80.1 160l-.1 .1M80.1 160l.4 .1M80.1 160h.1M80.1 160.1l.1 .1M80.2 160.2h.2M80.2 160.2v-.2l.2 .2M80.2 160.2h.1M80.4 160.2h.1M80.4 160.3h.1M80.4 160.3h.2"/>
<path d="M80.4 160.1v.1M80.4 160.1l.1 .2M80.5 160l.1 .3M80.5 160.1l.1 .2M80.5 160l-.1 .2M80.6 160.3h-.1M80.6 160l.3 .1M80.6 160h.1M80.6 160.2l-.1 .1M80.9 160.1h.1M80.9 160v.1M81.1 160.2v.1"/>
<path d="M81.1 160.3h.5M81.4 160.1h.1M81.4 160.1l-.3 .1M81.4 160.1l-.3 .2M81.5 160.1l.1 .2M81.5 160.1h.1M81.6 160.3h.1M9.6 196l5.3 3.1M9.6 196v3l4.8 2.7M14.9 199.7l-.3-.2v.9M14.9 199.1v.6M19.8 194.8l.3 .1"/>
<path d="M19.8 194.8v.2h.3M19.8 194.9h-.1M19.8 194.9h.3M19.8 194.8v.1M19.8 194.9l.1 .1M19.9 195h.1M19.9 195v-.2l.1 .2M20.1 195.1h.1M20.1 195h-.1M20.1 194.9l-.1 .1M20.1 194.9v.1M20.1 194.9l.1 .2"/>
<path d="M20.1 195h.1M20.1 194.9l.2 .2h-.3M20.1 194.9l.2 .2M20.1 194.9h.1M20.2 195.1h-.1M20.2 194.6l-.2 .1 .2-.1M20.2 194.6h.1M20.2 195.1h.1M20.2 195v.1M20.3 194.6l.3 .3-.4-.3M20.3 194.6l.2 .4M20.3 194.6h.1"/>
<path d="M20.4 194.4h.1M20.4 194.4l.1 .3 .4 .1M20.4 194.5h.1M20.4 194.4v.1M20.4 194.5l.2 .2M20.5 194.4l.3 .1M20.5 194.5h.3M20.5 194.4v.1M20.6 194.7l.2 .1M20.6 194.7h.2M20.6 194.7l-.1-.2 .3 .2M20.6 194.7h.1"/>
<path d="M20.6 195.1h.1M20.7 195.1l.4 .2M20.8 194.5l.1 .3M20.8 194.5l.2 .2M20.8 194.5h.1M20.8 194.7v.1M20.9 194.7l-.1 .1M20.9 194.7h.1M21 195h.1M21 195l-.4 .1M21 195l-.3 .1M21 195l.1 .3"/>
<path d="M21.1 195.3h.1M21.3 193.9l.3 .1M21.3 193.9v.2M21.3 194l-.1 .1M21.3 194l.3 .1M21.3 193.9v.1M21.3 194.1h.1M21.3 194v.1M21.3 194.1l.3 .1M21.3 194.1h.3M21.6 194.3h.1M21.6 194.1v.1"/>
<path d="M21.6 193.8h.2M21.6 193.8l.1 .1M21.6 193.8v.1M21.6 193.8l-.1 .1M21.6 194.1h-.3M21.6 194.1h.1M21.6 194.1l.1 .1M21.6 194l.2 .2-.3 .1M21.6 194.1l.2 .1M21.6 194v.1M21.7 193.9v-.1h.1l.1 .3M21.7 194.2l-.1 .1"/>
<path d="M21.7 194.2v.1M21.7 194.2h.1M21.8 193.8l.1 .2M21.8 193.8h.1M21.9 194v.1M21.9 194h.1M21.9 194.1h.1M22 193.6l.2 .4-.3 .1M22 193.6l.3 .2M22 193.6h.1M22 193.6l.1 .3M22 193.6l.2 .2"/>
<path d="M22 193.6v.1M22.1 193.8v.1M22.2 194l-.3 .1M22.2 194h.1M22.2 193.8l-.1 .1M22.2 193.8h.1M22.3 194.2h.1M22.3 194.2l.5 .1M22.3 193.8l-.2 .1M22.3 192.4h.1a.53 .53 0 0 1 .9 .2l-.2 .1a.47 .47 0 0 1-.5 .2 .47 .47 0 0 1-.3-.5zM22.3 193.4h.5M22.3 193.8h.2h-.2"/>
<path d="M22.3 193.7h.1M22.3 193.7v.1M22.3 193.8h.1M22.4 193.3l.4 .1M22.4 193.3l-.1 .2h.2l.2-.1M22.4 193.3l.1 .2M22.4 193.7l-.1 .1M22.5 193.5h.1M22.5 193.5l.1-.2v.2M22.6 194h.1M22.6 194.1h.1M22.6 194l-.3 .2"/>
<path d="M22.6 194.1l-.3 .1M22.6 194v.1M22.6 194l.2 .3M22.6 194.1l.2 .2M22.6 193.5h.1M22.7 193.6h.1M22.7 193.1l.3 .4 .2-.1M22.7 193.5h-.1M22.7 193.2h-.1M22.7 193.1l.2 .2M22.7 193.4h.1M22.7 193.4l.1 .2"/>
<path d="M22.7 193.5h.1M22.7 193.2l.2 .1M22.7 193.2l.4 .2M22.7 193.4v.1M22.8 193.4l.1 .2h-.2M22.8 193.4l.1 .2M22.8 194.3h.1M22.8 193.4h.1M22.8 193.1l.3 .1M22.8 193.1h-.1M22.8 193.1l-.1 .1M22.8 193.1h.1"/>
<path d="M22.8 193.6h.1M22.9 193.6h-.1M22.9 193.3l.2 .1M22.9 193.3h.1M22.9 193.6h.1M23 193a.39 .39 0 0 0 .6 .2l-.2-.2M23 193l.2 .2M23 193h.1M23 193l.2 .1M23 193l.5 .2M23.1 193.2l.1 .2M23.1 193.2h.1"/>
<path d="M23.1 193.7h.1M23.1 192.9l.3 .1M23.1 192.9l-.1 .1M23.1 193.7l.5 .1M23.1 193.4h.1M23.1 193h-.1M23.1 193l.3 .1M23.1 192.9v.1M23.2 193.2h.3M23.2 193.1l.3 .1M23.2 193.1v.1M23.4 193.1l.1 .1"/>
<path d="M23.4 193v.1M23.4 193.5l.1 .1M23.4 193.6h.1M23.4 193.5l-.3 .2M23.4 193.6l-.3 .1M23.4 193.5v.1M23.5 193.6h.1M23.5 193.6l.1 .2M23.5 193.2h.1M23.6 193.8h.1M24.4 192.2h.2M24.4 192.2v.1"/>
<path d="M24.4 192.3h.2M24.4 192.3h.1M24.4 192.2h.1M24.4 192.2l-.1 .1M24.4 192.2l.2 .1M24.6 192.3v.2M24.6 192.3l-.1 .1M24.6 192.2l.1 .1M24.6 192.4v.1M24.6 192.3h.1M24.6 192.2v.1M24.6 192.5h.2"/>
<path d="M24.6 192.4h.2M24.6 192.3v.1M24.6 192.3h.2M24.7 192.3h.1M24.7 192l.2 .3 .4-.1-.2-.1M24.8 191.9l.3 .2M24.8 191.9l-.1 .1M24.8 192.3v.1M24.8 192v.1M24.8 192l.1 .3M24.8 192l.2 .1M24.8 192.3l.1 .2h-.3"/>
<path d="M24.8 192.3l.1 .1M24.8 192.4v.1M24.8 192.3h.1M24.9 192.2v.1M25 191.8h.1M25 191.8l.1 .2M25 191.8l-.1 .1M25 191.9l.2 .1M25 191.9h.1M25 192.1v.1M25 192.1l-.1 .2M25.1 191.8l.3 .1"/>
<path d="M25.1 192.1h.1M25.1 191.8h.1M25.2 192l.2 .1M25.2 192v.3M25.3 192.5h.1M25.3 192.5l.4 .1M25.3 191.9l-.3-.1 .2 .2M25.3 191.9l.1 .2M25.4 191.9l.1 .2-.4-.1M25.4 191.9l.1 .1M25.4 191.9h.1M25.5 192.1h-.1"/>
<path d="M25.5 192l-.1 .1M25.5 192.3h.1M25.5 192.4h.1M25.5 192.3l-.2 .2M25.5 192.3v.1M25.6 192.3l.1 .3M25.6 192.4l.1 .2M25.7 192.6h.1M27.2 189.2a1.17 1.17 0 0 1 1.8 .4 1.18 1.18 0 0 1-2-.1zM27.7 190h.7M35 188.9l.3 .7M35.3 189.6l-20.9 12.1"/>
<path d="M35.3 189.6l.2 .2M35.5 189.8a.7 .7 0 0 0-.3-.9 .7 .7 0 0 0-.8 .1l-19.8 11.4M43.6 180.2l.1-.2a.42 .42 0 0 1 .5 0 .42 .42 0 0 1 .2 .4 .49 .49 0 0 1-.5 .2 .49 .49 0 0 1-.3-.4zM14.6 200.4l-.2-.1v1.4"/>
<circle cx="83.9" cy="40.8" r="1.12"/>
<circle cx="100.3" cy="40.8" r="1.45"/>
<circle cx="100.3" cy="40.8" r="2.79"/>
<circle cx="150.5" cy="40.8" r="1.13"/>
<circle cx="155.9" cy="40.8" r="1.45"/>
<circle cx="173.7" cy="40.8" r="1.13"/>
<circle cx="190.2" cy="40.8" r="1.45"/>
<circle cx="215" cy="40.8" r="1.13"/>
<circle cx="220.3" cy="40.8" r="2.78"/>
<circle cx="220.4" cy="40.8" r="1.44"/>
<circle cx="83.9" cy="123.4" r="1.12"/>
<circle cx="87.3" cy="126" r=".3"/>
<circle cx="87.3" cy="125.3" r=".22"/>
<circle cx="100.3" cy="123.5" r="1.44"/>
<circle cx="100.3" cy="123.5" r="2.22"/>
<circle cx="150.5" cy="123.4" r="1.13"/>
<circle cx="155.9" cy="123.5" r="1.44"/>
<circle cx="155.9" cy="123.5" r="2.22"/>
<circle cx="173.7" cy="123.4" r="1.13"/>
<circle cx="190.2" cy="123.5" r="1.44"/>
<circle cx="190.2" cy="123.5" r="2.22"/>
<circle cx="209.5" cy="125.3" r=".22"/>
<circle cx="209.6" cy="126" r=".3"/>
<circle cx="215" cy="123.4" r="1.13"/>
<circle cx="220.4" cy="123.5" r="1.44"/>
</g>
<g fill="none" stroke="#000" stroke-width=".21" stroke-dasharray="1.3 .6">
<path d="M28.4 39.9h-.2M28.4 39.7v.2M28.4 39.7h-.2M28.4 38.3h-.2M28.4 38.3h.1M28.2 42.7h.2M28.2 42.6h.2M28.2 42.3h.2M28.2 42.1h.2M28.2 42.2h.2M28.4 42.4h-.2M28.4 41.4v-.6"/>
<path d="M28.4 41.4h-.2M28.4 41.4h.1M28.4 41.9h-.2M28.4 43h-.2M28.4 41.1h-.2M28.4 42.1h-.2M28.4 40.8h-.2M28.4 42h-.2M28.4 41.7h-.2M28.4 41.9v-.4M28.4 41.3v-.2M28.4 43.2h-.2"/>
<path d="M28.4 42.9h-.2M28.4 40.9h-.2M28.4 42.9v-.3M28.4 42.5h-.2M28.4 41.6h-.2M28.4 42.6h-.2M28.4 42.8h-.2M28.4 41.5h-.2M28.4 42.3h-.2M28.4 42.2h-.2"/>
</g>
<path d="M28.2 48.7h4.4M28.4 42.4v-.7M28.4 43.2v-.8M32.6 42.1h-4.4M32.6 47.6h6.1M38.7 43.2h-6.1" fill="none" stroke="#000" stroke-width=".21" stroke-dasharray="1.3 .6" stroke-dashoffset=".4"/>
<path d="M28.4 38.3v1.4" fill="none" stroke="#000" stroke-width=".21" stroke-dasharray="1.3 .6" stroke-dashoffset=".7"/>
<path d="M34.9 55.1v7.1M34.9 49.7v5.4" fill="none" stroke="#000" stroke-width=".21" stroke-dasharray="1.3 .6" stroke-dashoffset="-.1"/>
<path d="M28.2 49.7h6.7M28.2 55.1h6.7M32.6 42.1v6.6M34.9 55.1h-6.7" fill="none" stroke="#000" stroke-width=".21" stroke-dasharray="1.3 .6" stroke-dashoffset=".2"/>
<path d="M28.2 41.4h12M28.2 47.1h12M38.7 49.6v-8.4M40.2 43.7h-12" fill="none" stroke="#000" stroke-width=".21" stroke-dasharray="1.3 .6" stroke-dashoffset=".3"/>
<path d="M38.7 49.6h1.5M38.7 47.6h1.5M40.2 41.2h-1.5M40.2 43.2h-1.5" fill="none" stroke="#000" stroke-width=".21" stroke-dasharray="1.3 .6" stroke-dashoffset=".8"/>
<path d="M12.1 165.1l-1.2-1.6-1.3-2.5-.8-2.3-.3-2-.1-2.2 .2-2.2 .4-1.9 .7-2 1.1-2.1 1.5-2 1.4-1.4 1.9-1.4 2.6-1.3 1.3-.5 2.3-.6 1.6-.1h2.3l2.3 .4 2.2 .7 2.2 1 2.1 1.6 1.5 1.3 1.6 2.1 1.1 2 .8 2 .5 2.4 .2 1.8-.1 2.5-.5 2.5-.8 2.1-1.2 2.2-1.2 1.5" fill="none" stroke="#000" stroke-width=".21"/>
<text font-size="8.7" x="60.4" y="124.3">B</text>
<g font-size="4.2">
<text x="90.8" y="177.5">Not: parçalar aynı anda taşlanacak,</text>
<text x="99.1" y="181.7">kalınlıkları eşit olması için.</text>
</g>
<g font-size="3.5" fill="#808080">
<text x="132.9" y="21.2" transform="rotate(-30 132.9 21.2)">4,5mm</text>
<text x="116.2" y="26.2" transform="rotate(-30 116.2 26.2)">F7 +0,04</text>
<text x="122.6" y="27.1" transform="rotate(-30 122.6 27.1)">+0,02</text>
<text x="34.1" y="30.2">28</text>
<text x="45.4" y="33.8" transform="rotate(-90 45.4 33.8)">4,20</text>
<text x="49.7" y="33.8" transform="rotate(-90 49.7 33.8)">7,20</text>
<text x="114.9" y="31.6" transform="rotate(-30 114.9 31.6)">25</text>
<text x="181.4" y="32.5" transform="rotate(-43 181.4 32.5)">4x M12</text>
<text x="9.8" y="45.4" transform="rotate(-90 9.8 45.4)">0</text>
<text x="13.8" y="54.9" transform="rotate(-90 13.8 54.9)">74,10 -0,10</text>
<text x="65.4" y="59.5">136</text>
<text x="111" y="59.5">300</text>
<text x="159.7" y="59.5">200</text>
<text x="192.7" y="59.5">300</text>
<text x="49.4" y="79.8" transform="rotate(-90 49.4 79.8)">36</text>
<text x="96.9" y="89.3" transform="rotate(-90 96.9 89.3)">17</text>
<text x="213.8" y="89.3" transform="rotate(-90 213.8 89.3)">17</text>
<text x="79.4" y="91.8">296</text>
<text x="238.7" y="92.2">340</text>
<text x="71.1" y="99.4">185</text>
<text x="146.8" y="99.4">800</text>
<text x="240" y="99.5" transform="rotate(-90 240 99.5)">20</text>
<text x="106.4" y="110.7" transform="rotate(-90 106.4 110.7)">50,50</text>
<text x="142.5" y="110.2" transform="rotate(-90 142.5 110.2)">50,50</text>
<text x="240" y="110.2" transform="rotate(-90 240 110.2)">37,50</text>
<text x="228.4" y="117.5" transform="rotate(12 228.4 117.5)">R16</text>
<text x="46.9" y="123.7" transform="rotate(-90 46.9 123.7)">74,10</text>
<text x="285.8" y="123.2" transform="rotate(80 285.8 123.2)">25°0'</text>
<text x="74" y="134.5">210</text>
<text x="182.7" y="134.9" transform="rotate(-60 182.7 134.9)">13</text>
<text x="199.4" y="134" transform="rotate(52 199.4 134)">20</text>
<text x="275.9" y="135.9">25</text>
<text x="20.3" y="143.4">3</text>
<text x="25.5" y="143.4">0,2</text>
<text x="101.5" y="139.9">460</text>
<text x="203.6" y="139.3" transform="rotate(52 203.6 139.3)">13</text>
<text x="119.5" y="145.2">710</text>
<text x="135.1" y="150.6">960</text>
<text x="164.4" y="155.9">1230</text>
</g>
<g font-size="3.5">
<text x="32.6" y="68.7">+0,03</text>
<text x="28.7" y="72.6">36</text>
<text x="34.2" y="72.6">0</text>
<text x="14.7" y="169.7">DETAIL B</text>
<text x="12.8" y="174.3">SCALE 1 : 1</text>
</g>
<g font-size="3.2">
<text x="153.6" y="186.8">1195029001_9SDS</text>
<text x="153.6" y="190.8">FORMLAMA T KANAL LAMASI</text>
<text x="210.7" y="186.6">-</text>
<text x="153.6" y="194.8">YOK /</text>
<text x="232.4" y="194.5">SICAK ÇEKME ÇELİĞİ</text>
<text x="153.6" y="198.8">YOK / HRC</text>
<text x="232.4" y="202.8">19310.32</text>
<text x="232.5" y="198.8">80 x 40 x 1235</text>
</g>
<g font-size="2.9">
<text x="17" y="34.3">Taşlama</text>
<text x="25" y="57.1" transform="rotate(-90 25 57.1)">Taşlama</text>
<text x="45.3" y="58.1" transform="rotate(-90 45.3 58.1)">Taşlama</text>
<text x="15.6" y="67.6">Taşlama</text>
</g>
<g font-size="2.8">
<text x="263.7" y="186.7">Ü.Adet:</text>
<text x="263.9" y="190.5">Vers.:</text>
<text x="211.6" y="194.8">Hammadde Adı:</text>
<text x="138.3" y="202.8">SON KAYIT:</text>
<text x="163.6" y="202.8">26 Eylül 2021 Pazar 12:54:25</text>
<text x="212.1" y="198.7">Sip. Ölçüsü:</text>
<text x="212.3" y="202.7">Ağırlık:</text>
</g>
<g font-size="2.6">
<text x="273.4" y="190.4">1</text>
<text x="265.9" y="194.4">GENEL TOLERANS</text>
<text x="264.2" y="198.5">DIN 7168 m T</text>
<text x="264.3" y="202.6">ÖLÇEK</text>
<text x="277.6" y="202.6">1:10</text>
<text x="286.5" y="202.6">A4</text>
</g>
<g font-size="2.5">
<text x="138.3" y="190.5">Parça Adı:</text>
<text x="138.5" y="186.5">Parça Kodu:</text>
<text x="201.2" y="186.5">Ü.Kodu:</text>
<text x="138.3" y="194.5">Kaplama Şekli:</text>
<text x="138.3" y="198.6">Isıl İşlem:</text>
<text x="6.7" y="206.7">D:\onedrive\OneDrive - gazi.edu.tr\My_Design\Arsiv\DP909SDS_3ST\</text>
</g>
</svg>
